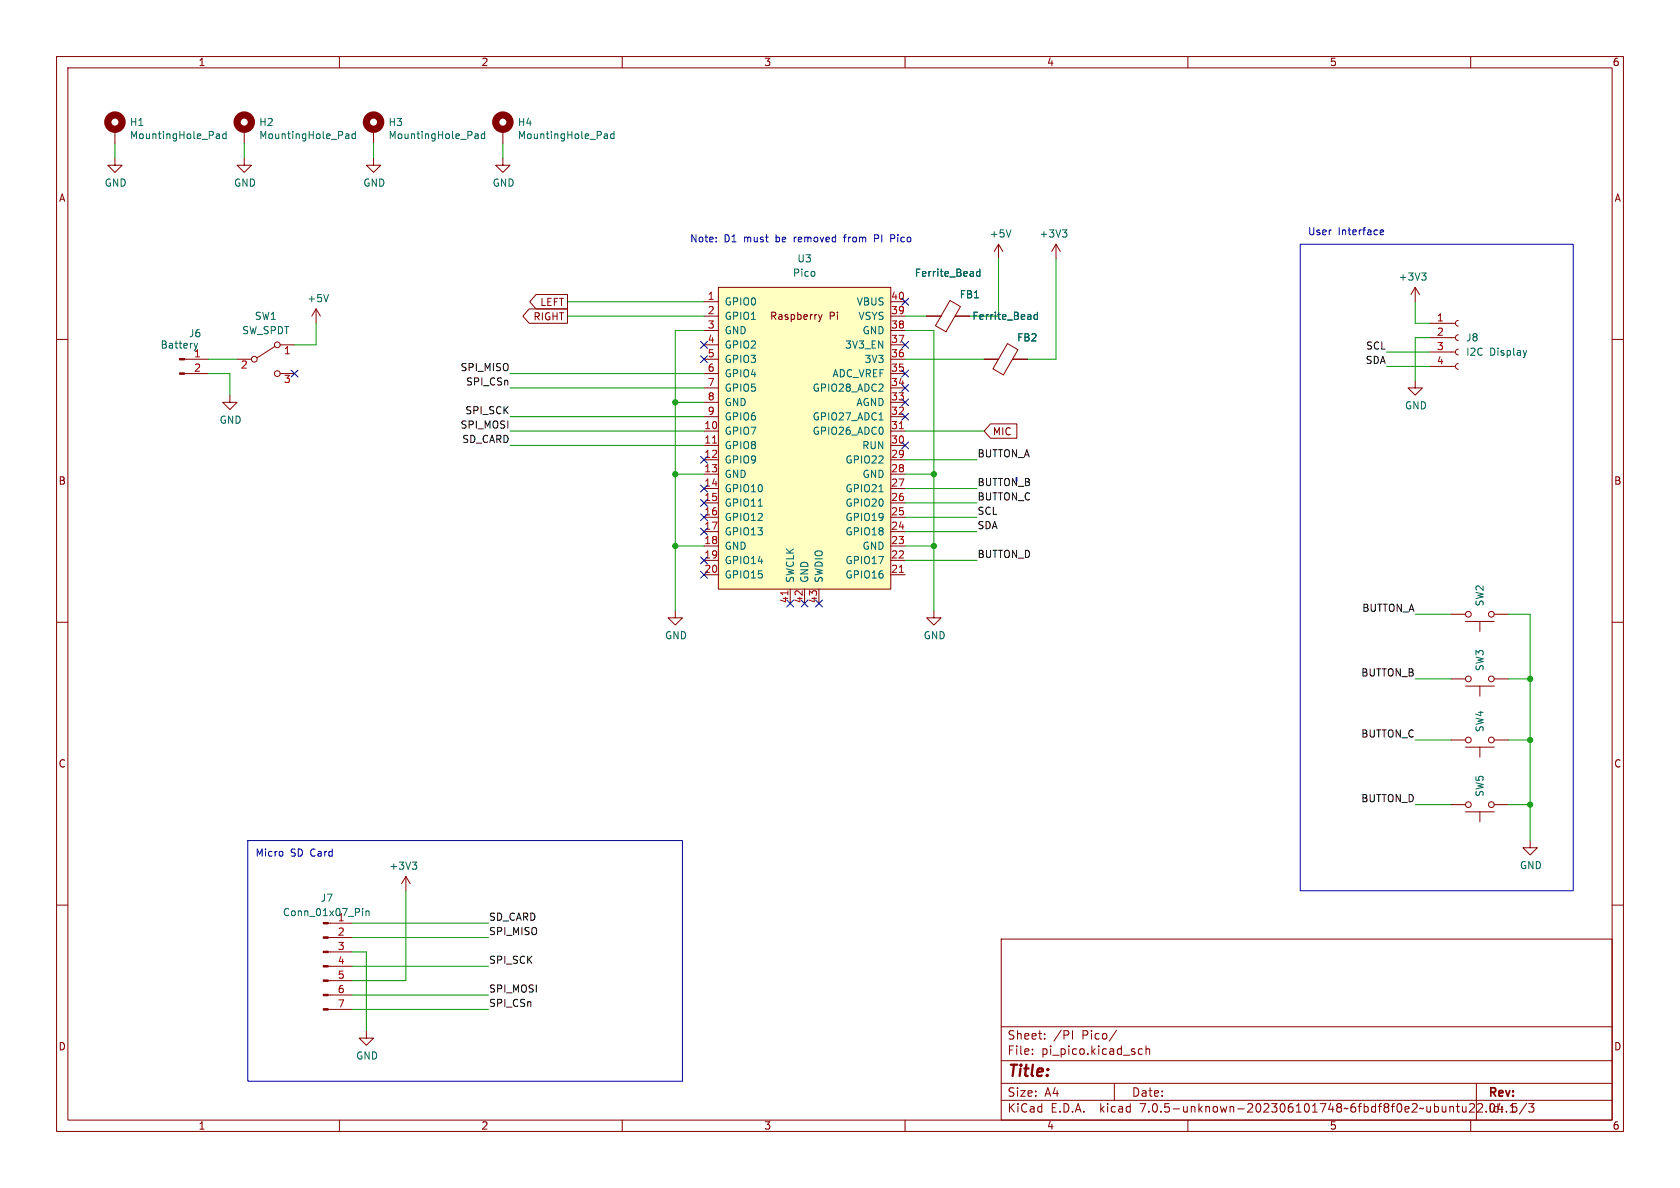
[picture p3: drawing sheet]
<svg xmlns="http://www.w3.org/2000/svg" width="297mm" height="210mm" viewBox="0 0 297 210" stroke-linecap="round" stroke-linejoin="round" font-family="sans-serif">
<g fill="none" stroke="#840000" stroke-width=".18">
<path d="M10 10h277v190h-277zM12 12h273v186h-273zM60 10v2M110 10v2M160 10v2M210 10v2M260 10v2M20.3 27.9v1.3h1.3l-1.3 1.3-1.3-1.3h1.3M20.3 22.9v2.5M43.2 27.9v1.3h1.2l-1.2 1.3-1.3-1.3h1.3M43.2 22.9v2.5M66 27.9v1.3h1.3l-1.3 1.3-1.2-1.3h1.2"/>
<path d="M66 22.9v2.5M88.9 27.9v1.3h1.3l-1.3 1.3-1.3-1.3h1.3M88.9 22.9v2.5M10 60h2M55.9 54.6l-.8 1.3M55.9 54.6v2.6M55.9 54.6l.7 1.3M93.6 54.6h6.7v2.6h-6.7l-1.2-1.3zM94.8 52.1h5.5v2.5h-5.5l-1.1-1.3zM124.5 55.9h2.5M124.5 53.3h2.5M124.5 58.4h2.5"/>
<path d="M127 50.8h30.5v53.3h-30.5zM144.7 55.6l.3 .9M145 56.5l-.3 .4M145.3 55.6l-.3 .9M157.5 55.9h2.5M157.5 53.3h2.5M157.5 58.4h2.5M163.8 55.9h2.6M167.9 53.1l1.9 1.1-2.6 4.4-1.8-1zM168.9 55.9h2.5M176.5 43.2l-.7 1.3M176.5 43.2v2.5"/>
<path d="M176.5 43.2l.8 1.3M186.7 43.2l.8 1.3M186.7 43.2v2.5M186.7 43.2l-.8 1.3M250.2 50.8l.8 1.3M250.2 50.8v2.5M250.2 50.8l-.8 1.3M252.7 59.7h4.6M252.7 57.2h4.6M257.8 59.2l-.4 .1-.1 .4 .1 .3 .4 .2M257.8 56.6l-.4 .2-.1 .3 .1 .4 .4 .2M285 60h2"/>
<path d="M32.6 66h4.2M32.6 63.5h4.2M40.6 69.9v1.2h1.3l-1.3 1.3-1.2-1.3h1.2M41.9 63.5h2.5M48.6 61.2l-3.1 2M49.5 66h2.6M49.5 61h2.6M124.5 66h2.5M124.5 63.5h2.5M124.5 61h2.5M124.5 76.2h2.5M124.5 78.7h2.5"/>
<path d="M124.5 73.7h2.5M124.5 71.1h2.5M124.5 68.6h2.5M157.5 66h2.5M157.5 63.5h2.5M157.5 61h2.5M157.5 76.2h2.5M157.5 78.7h2.5M157.5 73.7h2.5M157.5 71.1h2.5M157.5 68.6h2.5M174 63.5h2.5"/>
<path d="M175.1 74.9h4.7v2.6h-4.7l-1.1-1.3zM178.1 60.7l1.9 1.1-2.6 4.5-1.9-1.1zM179 63.5h2.6M250.2 67.3v1.3h1.3l-1.3 1.3-1.3-1.3h1.3M252.7 64.8h4.6M252.7 62.2h4.6M257.8 64.3l-.4 .1-.1 .4 .1 .3 .4 .2M257.8 61.7l-.4 .2-.1 .3 .1 .4 .4 .1M124.5 81.3h2.5M124.5 83.8h2.5M124.5 86.4h2.5M124.5 88.9h2.5"/>
<path d="M124.5 91.4h2.5M124.5 94h2.5M124.5 96.5h2.5M124.5 99.1h2.5M157.5 81.3h2.5M157.5 83.8h2.5M157.5 86.4h2.5M157.5 88.9h2.5M157.5 91.4h2.5M157.5 94h2.5M157.5 96.5h2.5M157.5 99.1h2.5"/>
<path d="M10 110h2M119.4 108v1.2h1.2l-1.2 1.3-1.3-1.3h1.3M124.5 101.6h2.5M139.7 104.1v2.6M142.2 104.1v2.6M144.8 104.1v2.6M157.5 101.6h2.5M165.1 108v1.2h1.3l-1.3 1.3-1.3-1.3h1.3M256.5 108.6h2.6M259.1 109.9h5.1M261.6 109.9v1.7M264.2 108.6h2.5"/>
<path d="M285 110h2M256.5 120h2.6M256.5 130.8h2.6M259.1 121.3h5.1M259.1 132.1h5.1M261.6 121.3v1.8M261.6 132.1v1.8M264.2 120h2.5M264.2 130.8h2.5M10 160h2M71.8 154.9l.7 1.3M71.8 154.9v2.6"/>
<path d="M71.8 154.9l-.8 1.3M256.5 142.2h2.6M259.1 143.5h5.1M261.6 143.5v1.8M264.2 142.2h2.5M270.5 148.6v1.3h1.3l-1.3 1.2-1.3-1.2h1.3M285 160h2M58 178.4h4.2M58 175.9h4.2M58 173.4h4.2M58 170.8h4.2M58 168.3h4.2"/>
<path d="M58 165.7h4.2M58 163.2h4.2M177 166h108v32h-108zM60 198v2M64.8 182.2v1.3h1.2l-1.2 1.3-1.3-1.3h1.3M110 198v2M160 198v2M177 194.5h108M177 191.5h108M177 187.5h108M177 181.5h108M182.5 186.3v.1"/>
<path d="M182.5 185.5v.1M184.7 183.6v.1M184.7 182.8v.1M189.6 182.2v1.5M197 191.5v3M197.4 182.1l-1.3 2M202 185.5l-.5-.1-.3 .3v.4l.2 .2h.6M202.6 185.5l.2-.1 .4 .1v.9M202.6 184.9v1.5M210 198v2M256.3 195.6v1M256.3 195.7l.2-.1 .4 .1 .1 .9"/>
<path d="M257.5 195.6h.5M257.7 195.1v1.3l.3 .2M258.5 195.6l.1 .9 .4 .1 .2-.1M259.2 195.6v1M259.8 195.2l.6-.1 .2 .1 .1 .3-1 1.1h1M260 198v2M261 191.5v6.5M261.2 195.2l.6-.1 .2 .1 .1 .3-.9 1.1h.9M266.3 196.5v.1M270.2 195.1h1l-.5 .6 .4 .1 .1 .5-.3 .3h-.4"/>
<circle cx="45" cy="63.5" r=".51"/>
<circle cx="49" cy="66" r=".51"/>
<circle cx="49" cy="61" r=".51"/>
<circle cx="259.6" cy="108.6" r=".51"/>
<circle cx="263.7" cy="108.6" r=".51"/>
<circle cx="259.6" cy="120" r=".51"/>
<circle cx="259.6" cy="130.8" r=".51"/>
<circle cx="263.7" cy="120" r=".51"/>
<circle cx="263.7" cy="130.8" r=".51"/>
<circle cx="259.6" cy="142.2" r=".51"/>
<circle cx="263.7" cy="142.2" r=".51"/>
</g>
<g fill="none" stroke="#840000" stroke-width="1.3">
<circle cx="20.3" cy="21.6" r="1.27"/>
<circle cx="43.2" cy="21.6" r="1.27"/>
<circle cx="66" cy="21.6" r="1.27"/>
<circle cx="88.9" cy="21.6" r="1.27"/>
</g>
<g fill="none" stroke="#006464" stroke-width=".18">
<path d="M38.4 23.7h.4v.8M38.8 24.4l-.4 .1M38.8 24h-.4M40 23.7h-.4l-.2 .2 .1 .5h.5M40 23.2v1.3M61.3 23.7h.3l.1 .8M61.7 24.4l-.4 .1M61.7 24h-.4M62.8 23.7h-.3l-.3 .2 .1 .5h.5M62.8 23.2v1.3M84.1 23.7h.4v.8M84.5 24.4l-.4 .1"/>
<path d="M84.5 24h-.4M85.7 23.7h-.4l-.2 .2 .1 .5h.5M85.7 23.2v1.3M107 23.7h.3l.1 .8M107.4 24.4l-.4 .1M107.4 24h-.4M108.5 23.7h-.3l-.3 .2 .2 .5h.4M108.5 23.2v1.3M58.1 52.1l-.4 1.2M173.2 47.6v1.2M173.2 48.1l-.3-.1-.3 .2 .2 .6h.4M178.7 40.6l-.4 1.3"/>
<path d="M183.4 55.2v1.3M183.4 55.7l-.4-.1-.2 .3 .1 .5h.5M187.8 40.6h.8l-.4 .5M188.4 41.1l.2 .3v.3l-.2 .2M251.3 48.3h.8l-.4 .4M251.9 48.7l.2 .3v.3l-.2 .2M34.3 60.7l.3 .8 .3-.8M155.4 74.2h.7M269.9 62l-.3 .8M134 89.5h.8M155.4 86.9h.7M72.9 152.4h.8l-.5 .5"/>
<path d="M73.4 152.9l.3 .2v.3l-.3 .3M64.1 160.6v.1M64.1 161v.9M64.7 161v.9M64.7 161.1l.2-.1 .3 .1 .1 .8"/>
</g>
<g fill="#840000" stroke="#840000" stroke-width=".18">
<path d="M31.7 65.9h.9v.3h-.9z"/>
<path d="M31.7 63.4h.9v.2h-.9z"/>
<path d="M57.1 178.3h.9v.3h-.9z"/>
<path d="M57.1 175.8h.9v.2h-.9z"/>
<path d="M57.1 173.2h.9v.3h-.9z"/>
<path d="M57.1 170.7h.9v.2h-.9z"/>
<path d="M57.1 168.1h.9v.3h-.9z"/>
<path d="M57.1 165.6h.9v.3h-.9z"/>
<path d="M57.1 163.1h.9v.2h-.9z"/>
</g>
<path d="M127 50.8h30.5v53.3h-30.5z" fill="#ffffc2" stroke="#ffffc2" stroke-width=".18"/>
<path d="M126 78.3h.7M159 75.8h.7M139.3 104.4v.8M159 101.2h.7" fill="none" stroke="#a90000" stroke-width=".18"/>
<path d="M126.6 42.6v.2M126.6 42v.1M149.1 41.9h.5M149.4 41.6l-.1 1.2M154.6 42.2h.5M155.1 41.5h-.5v1.3M157.5 41.5l.6 .1M158.1 42.1l-.6 .1M229.9 43.2h48.2v114.3h-48.2zM244 41.1l.6-.1-.1-.3-.3-.1-.2 .2 .1 .6h.4M43.8 148.6h76.8v42.5h-76.8zM50 150.6v.6" fill="none" stroke="#0000c2" stroke-width=".18"/>
<g fill="none" stroke="#009600" stroke-width=".18">
<path d="M20.3 25.4v2.5M43.2 25.4v2.5M66 25.4v2.5M88.9 25.4v2.5M55.9 57.2v3.8h-3.8M100.3 55.9h24.2M100.3 53.3h24.2M124.5 58.4h-5.1v49.6M160 58.4h5.1v49.6M160 55.9h3.8M176.5 45.7v10.2h-5.1M186.7 45.7v17.8h-5.1"/>
<path d="M250.2 53.3v3.9h2.5M252.7 59.7h-2.5v7.6M36.8 66h3.8v3.9M36.8 63.5h5.1M90.2 76.2h34.3M90.2 78.7h34.3M90.2 66h34.3M90.2 73.7h34.3M90.2 68.6h34.3M119.4 71.1h5.1M160 76.2h14M160 63.5h14"/>
<path d="M245.1 62.2h7.6M245.1 64.8h7.6M119.4 96.5h5.1M119.4 83.8h5.1M160 99.1h12.7M160 96.5h5.1M160 91.4h12.7M160 88.9h12.7M160 94h12.7M160 83.8h5.1M160 81.3h12.7M160 86.4h12.7"/>
<path d="M250.2 108.6h6.3M266.7 108.6h3.8v40M250.2 130.8h6.3M250.2 120h6.3M266.7 130.8h3.8M266.7 120h3.8M71.8 157.5v15.9h-9.6M250.2 142.2h6.3M266.7 142.2h3.8M62.2 168.3h2.6v13.9M62.2 165.7h24.2M62.2 178.4h24.2"/>
<path d="M62.2 170.8h24.2M62.2 175.9h24.2M62.2 163.2h24.2"/>
</g>
<g fill="none" stroke="#000084" stroke-width=".18">
<path d="M159.4 52.7l1.2 1.2M160.6 52.7l-1.2 1.2M51.5 65.4l1.2 1.2M52.7 65.4l-1.2 1.2M123.9 62.9l1.2 1.2M123.9 60.4l1.2 1.2M125.1 62.9l-1.2 1.2M125.1 60.4l-1.2 1.2M159.4 70.5l1.2 1.2M159.4 73.1l1.2 1.2M159.4 78.1l1.2 1.2M159.4 68l1.2 1.2"/>
<path d="M159.4 60.4l1.2 1.2M159.4 65.4l1.2 1.2M160.6 70.5l-1.2 1.2M160.6 73.1l-1.2 1.2M160.6 78.1l-1.2 1.2M160.6 68l-1.2 1.2M160.6 65.4l-1.2 1.2M160.6 60.4l-1.2 1.2M123.9 90.8l1.2 1.2M123.9 98.5l1.2 1.2M123.9 85.8l1.2 1.2M123.9 88.3l1.2 1.2"/>
<path d="M123.9 80.7l1.2 1.2M123.9 93.4l1.2 1.2M125.1 98.5l-1.2 1.2M125.1 85.8l-1.2 1.2M125.1 88.3l-1.2 1.2M125.1 80.7l-1.2 1.2M125.1 90.8l-1.2 1.2M125.1 93.4l-1.2 1.2M123.9 101l1.2 1.2M125.1 101l-1.2 1.2M139.1 106.1l1.2 1.2M140.3 106.1l-1.2 1.2"/>
<path d="M141.6 106.1l1.2 1.2M142.8 106.1l-1.2 1.2M144.2 106.1l1.2 1.2M145.4 106.1l-1.2 1.2"/>
</g>
<g fill="#009600" stroke="#009600" stroke-width=".18">
<circle cx="165.1" cy="96.5" r=".46"/>
<circle cx="165.1" cy="83.8" r=".46"/>
<circle cx="119.4" cy="96.5" r=".46"/>
<circle cx="119.4" cy="83.8" r=".46"/>
<circle cx="119.4" cy="71.1" r=".46"/>
<circle cx="270.5" cy="130.8" r=".46"/>
<circle cx="270.5" cy="120" r=".46"/>
<circle cx="270.5" cy="142.2" r=".46"/>
</g>
<text font-size="2.8" fill="#840000" x="178" y="190.9">Title:</text>
<g font-size="2.1" fill="#840000">
<text x="178" y="184">Sheet:</text>
<text x="186.2" y="184">/PI</text>
<text x="191.3" y="184">Pico/</text>
<text x="178" y="186.7">File:</text>
<text x="184.1" y="186.7">pi_pico.kicad_sch</text>
<text x="178" y="196.9">KiCad</text>
<text x="178" y="194.1">Size:</text>
<text x="184.7" y="194.1">A4</text>
<text x="185.7" y="196.9">E.D.A.</text>
<text x="194.6" y="196.9">kicad</text>
<text x="200" y="194.1">Date:</text>
<text x="201.8" y="196.9">7.0.5-unknown-202306101748~6fbdf8f0e2~ubuntu22.04.1</text>
<text x="263" y="194.3">Rev:</text>
<text x="263" y="196.9">Id:</text>
<text x="267.1" y="196.9">5/3</text>
</g>
<g font-size="1.8" fill="#840000">
<text x="35" y="11.9">1</text>
<text x="85" y="11.9">2</text>
<text x="135" y="11.9">3</text>
<text x="185" y="11.9">4</text>
<text x="235" y="11.9">5</text>
<text x="285" y="11.9">6</text>
<text x="10.3" y="35.9">A</text>
<text x="285.3" y="35.9">A</text>
<text x="94.2" y="56.8">RIGHT</text>
<text x="95.4" y="54.3">LEFT</text>
<text x="136" y="56.8">Raspberry</text>
<text x="146.6" y="56.8">Pi</text>
<text x="175.4" y="77.2">MIC</text>
<text x="10.3" y="85.9">B</text>
<text x="285.3" y="85.9">B</text>
<text x="10.3" y="135.9">C</text>
<text x="285.3" y="135.9">C</text>
<text x="10.3" y="185.9">D</text>
<text x="285.3" y="185.9">D</text>
<text x="35" y="199.9">1</text>
<text x="85" y="199.9">2</text>
<text x="135" y="199.9">3</text>
<text x="185" y="199.9">4</text>
<text x="235" y="199.9">5</text>
<text x="285" y="199.9">6</text>
</g>
<g font-size="1.8" fill="#006464">
<text x="22.9" y="22.5">H1</text>
<text x="45.7" y="22.5">H2</text>
<text x="68.6" y="22.5">H3</text>
<text x="91.4" y="22.5">H4</text>
<text x="22.9" y="24.8">MountingHole_Pad</text>
<text x="45.7" y="24.8">MountingHole_Pad</text>
<text x="68.6" y="24.8">MountingHole_Pad</text>
<text x="91.4" y="24.8">MountingHole_Pad</text>
<text x="18.4" y="33.2">GND</text>
<text x="41.3" y="33.2">GND</text>
<text x="64.1" y="33.2">GND</text>
<text x="87" y="33.2">GND</text>
<text x="140.9" y="46.6">U3</text>
<text x="174.9" y="42.2">+5V</text>
<text x="183.7" y="42.2">+3V3</text>
<text x="54.2" y="53.6">+5V</text>
<text x="140.1" y="49.1">Pico</text>
<text x="161.6" y="49.1">Ferrite_Bead</text>
<text x="169.6" y="52.9">FB1</text>
<text x="247.2" y="49.8">+3V3</text>
<text x="33.3" y="59.8">J6</text>
<text x="42.7" y="59.3">SW_SPDT</text>
<text x="45" y="56.7">SW1</text>
<text x="128" y="54.2">GPIO0</text>
<text x="128" y="56.7">GPIO1</text>
<text x="128" y="59.3">GND</text>
<text x="151.4" y="54.2">VBUS</text>
<text x="151.7" y="56.7">VSYS</text>
<text x="152.4" y="59.3">GND</text>
<text x="171.8" y="56.7">Ferrite_Bead</text>
<text x="28.3" y="61.8">Battery</text>
<text x="34.2" y="63.2">1</text>
<text x="128" y="61.8">GPIO2</text>
<text x="128" y="64.4">GPIO3</text>
<text x="149.3" y="61.8">3V3_EN</text>
<text x="152.8" y="64.4">3V3</text>
<text x="179.7" y="60.6">FB2</text>
<text x="259.1" y="60.6">J8</text>
<text x="259.1" y="63.1">I2C</text>
<text x="263.3" y="63.1">Display</text>
<text x="128" y="66.9">GPIO4</text>
<text x="128" y="69.4">GPIO5</text>
<text x="128" y="72">GND</text>
<text x="143.6" y="69.4">GPIO28_ADC2</text>
<text x="147.1" y="66.9">ADC_VREF</text>
<text x="151.3" y="72">AGND</text>
<text x="38.7" y="75.1">GND</text>
<text x="128" y="77.1">GPIO7</text>
<text x="128" y="74.5">GPIO6</text>
<text x="143.6" y="77.1">GPIO26_ADC0</text>
<text x="143.6" y="74.5">GPIO27_ADC1</text>
<text x="248.3" y="72.6">GND</text>
<text x="128" y="79.6">GPIO8</text>
<text x="128" y="82.1">GPIO9</text>
<text x="149.4" y="82.1">GPIO22</text>
<text x="152.3" y="79.6">RUN</text>
<text x="128" y="84.7">GND</text>
<text x="128" y="87.2">GPIO10</text>
<text x="128" y="89.8">GPIO11</text>
<text x="149.4" y="89.8">GPIO20</text>
<text x="149.4" y="87.2">GPIO21</text>
<text x="152.4" y="84.7">GND</text>
<text x="128" y="92.3">GPIO12</text>
<text x="128" y="94.8">GPIO13</text>
<text x="149.4" y="94.8">GPIO18</text>
<text x="149.4" y="92.3">GPIO19</text>
<text x="128" y="97.4">GND</text>
<text x="128" y="99.9">GPIO14</text>
<text x="149.4" y="99.9">GPIO17</text>
<text x="152.4" y="97.4">GND</text>
<text x="128" y="102.5">GPIO15</text>
<text x="140.6" y="103.1" transform="rotate(-90 140.6 103.1)">SWCLK</text>
<text x="143.1" y="103.1" transform="rotate(-90 143.1 103.1)">GND</text>
<text x="145.6" y="103.1" transform="rotate(-90 145.6 103.1)">SWDIO</text>
<text x="149.4" y="102.5">GPIO16</text>
<text x="262.5" y="107.3" transform="rotate(-90 262.5 107.3)">SW2</text>
<text x="117.5" y="113.2">GND</text>
<text x="163.2" y="113.2">GND</text>
<text x="262.5" y="118.7" transform="rotate(-90 262.5 118.7)">SW3</text>
<text x="262.5" y="129.5" transform="rotate(-90 262.5 129.5)">SW4</text>
<text x="262.5" y="141" transform="rotate(-90 262.5 141)">SW5</text>
<text x="68.7" y="153.9">+3V3</text>
<text x="268.6" y="153.8">GND</text>
<text x="56.6" y="159.6">J7</text>
<text x="49.9" y="162.2">Conn_01x07_Pin</text>
<text x="59.6" y="162.9">1</text>
<text x="62.9" y="187.5">GND</text>
</g>
<g font-size="1.8" fill="#0000c2">
<text x="231.1" y="41.7">User</text>
<text x="236.5" y="41.7">Interface</text>
<text x="121.9" y="42.9">Note:</text>
<text x="128" y="42.9">D1</text>
<text x="131.6" y="42.9">must</text>
<text x="137.4" y="42.9">be</text>
<text x="140.8" y="42.9">removed</text>
<text x="149.9" y="42.9">from</text>
<text x="155.4" y="42.9">PI</text>
<text x="158.5" y="42.9">Pico</text>
<text x="45.1" y="151.5">Micro</text>
<text x="51.3" y="151.5">SD Card</text>
</g>
<g font-size="1.8" fill="#a90000">
<text x="125" y="53.1">1</text>
<text x="157.4" y="53.1">40</text>
<text x="125" y="55.6">2</text>
<text x="125" y="58.2">3</text>
<text x="157.4" y="58.2">38</text>
<text x="157.4" y="55.6">39</text>
<text x="253.9" y="56.9">1</text>
<text x="253.9" y="59.4">2</text>
<text x="34.2" y="65.8">2</text>
<text x="42.5" y="65.5">2</text>
<text x="50.1" y="62.9">1</text>
<text x="125" y="60.7">4</text>
<text x="125" y="63.2">5</text>
<text x="125" y="65.8">6</text>
<text x="157.4" y="65.8">35</text>
<text x="157.4" y="63.2">36</text>
<text x="157.4" y="60.7">37</text>
<text x="253.9" y="62">3</text>
<text x="253.9" y="64.5">4</text>
<text x="50.1" y="68">3</text>
<text x="125" y="68.3">7</text>
<text x="125" y="70.9">8</text>
<text x="157.4" y="70.9">33</text>
<text x="157.4" y="68.3">34</text>
<text x="124.4" y="75.9">10</text>
<text x="125" y="73.4">9</text>
<text x="157.4" y="75.9">31</text>
<text x="157.4" y="73.4">32</text>
<text x="124.4" y="78.5">11</text>
<text x="124.4" y="81">12</text>
<text x="124.4" y="83.6">13</text>
<text x="157.4" y="83.6">28</text>
<text x="157.4" y="81">29</text>
<text x="157.4" y="78.5">30</text>
<text x="124.4" y="86.1">14</text>
<text x="124.4" y="88.6">15</text>
<text x="157.4" y="88.6">26</text>
<text x="157.4" y="86.1">27</text>
<text x="124.4" y="91.2">16</text>
<text x="124.4" y="93.7">17</text>
<text x="157.4" y="93.7">24</text>
<text x="157.4" y="91.2">25</text>
<text x="124.4" y="96.3">18</text>
<text x="124.4" y="98.8">19</text>
<text x="124.4" y="101.3">20</text>
<text x="157.4" y="101.3">21</text>
<text x="157.4" y="98.8">22</text>
<text x="157.4" y="96.3">23</text>
<text x="139.4" y="106.7" transform="rotate(-90 139.4 106.7)">41</text>
<text x="142" y="106.7" transform="rotate(-90 142 106.7)">42</text>
<text x="144.5" y="106.7" transform="rotate(-90 144.5 106.7)">43</text>
<text x="59.6" y="165.5">2</text>
<text x="59.6" y="168">3</text>
<text x="59.6" y="170.6">4</text>
<text x="59.6" y="173.1">5</text>
<text x="59.6" y="175.6">6</text>
<text x="59.6" y="178.2">7</text>
</g>
<g font-size="1.8" fill="#0f0f0f">
<text x="81.3" y="65.7">SPI_MISO</text>
<text x="241.3" y="64.4">SDA</text>
<text x="241.4" y="61.9">SCL</text>
<text x="82.3" y="68.2">SPI_CSn</text>
<text x="81.3" y="75.9">SPI_MOSI</text>
<text x="82.2" y="73.3">SPI_SCK</text>
<text x="81.6" y="78.4">SD_CARD</text>
<text x="172.7" y="80.9">BUTTON_A</text>
<text x="172.7" y="88.6">BUTTON_C</text>
<text x="172.7" y="91.1">SCL</text>
<text x="172.7" y="93.6">SDA</text>
<text x="172.7" y="98.7">BUTTON_D</text>
<text x="240.7" y="108.2">BUTTON_A</text>
<text x="240.6" y="119.7">BUTTON_B</text>
<text x="240.6" y="130.5">BUTTON_C</text>
<text x="240.6" y="141.9">BUTTON_D</text>
<text x="86.4" y="162.8">SD_CARD</text>
<text x="86.4" y="165.4">SPI_MISO</text>
<text x="86.4" y="170.5">SPI_SCK</text>
<text x="86.4" y="175.5">SPI_MOSI</text>
<text x="86.4" y="178.1">SPI_CSn</text>
</g>
<text font-size="1.8" fill="#000084" x="172.7" y="86">BUTTON_B</text>
</svg>
